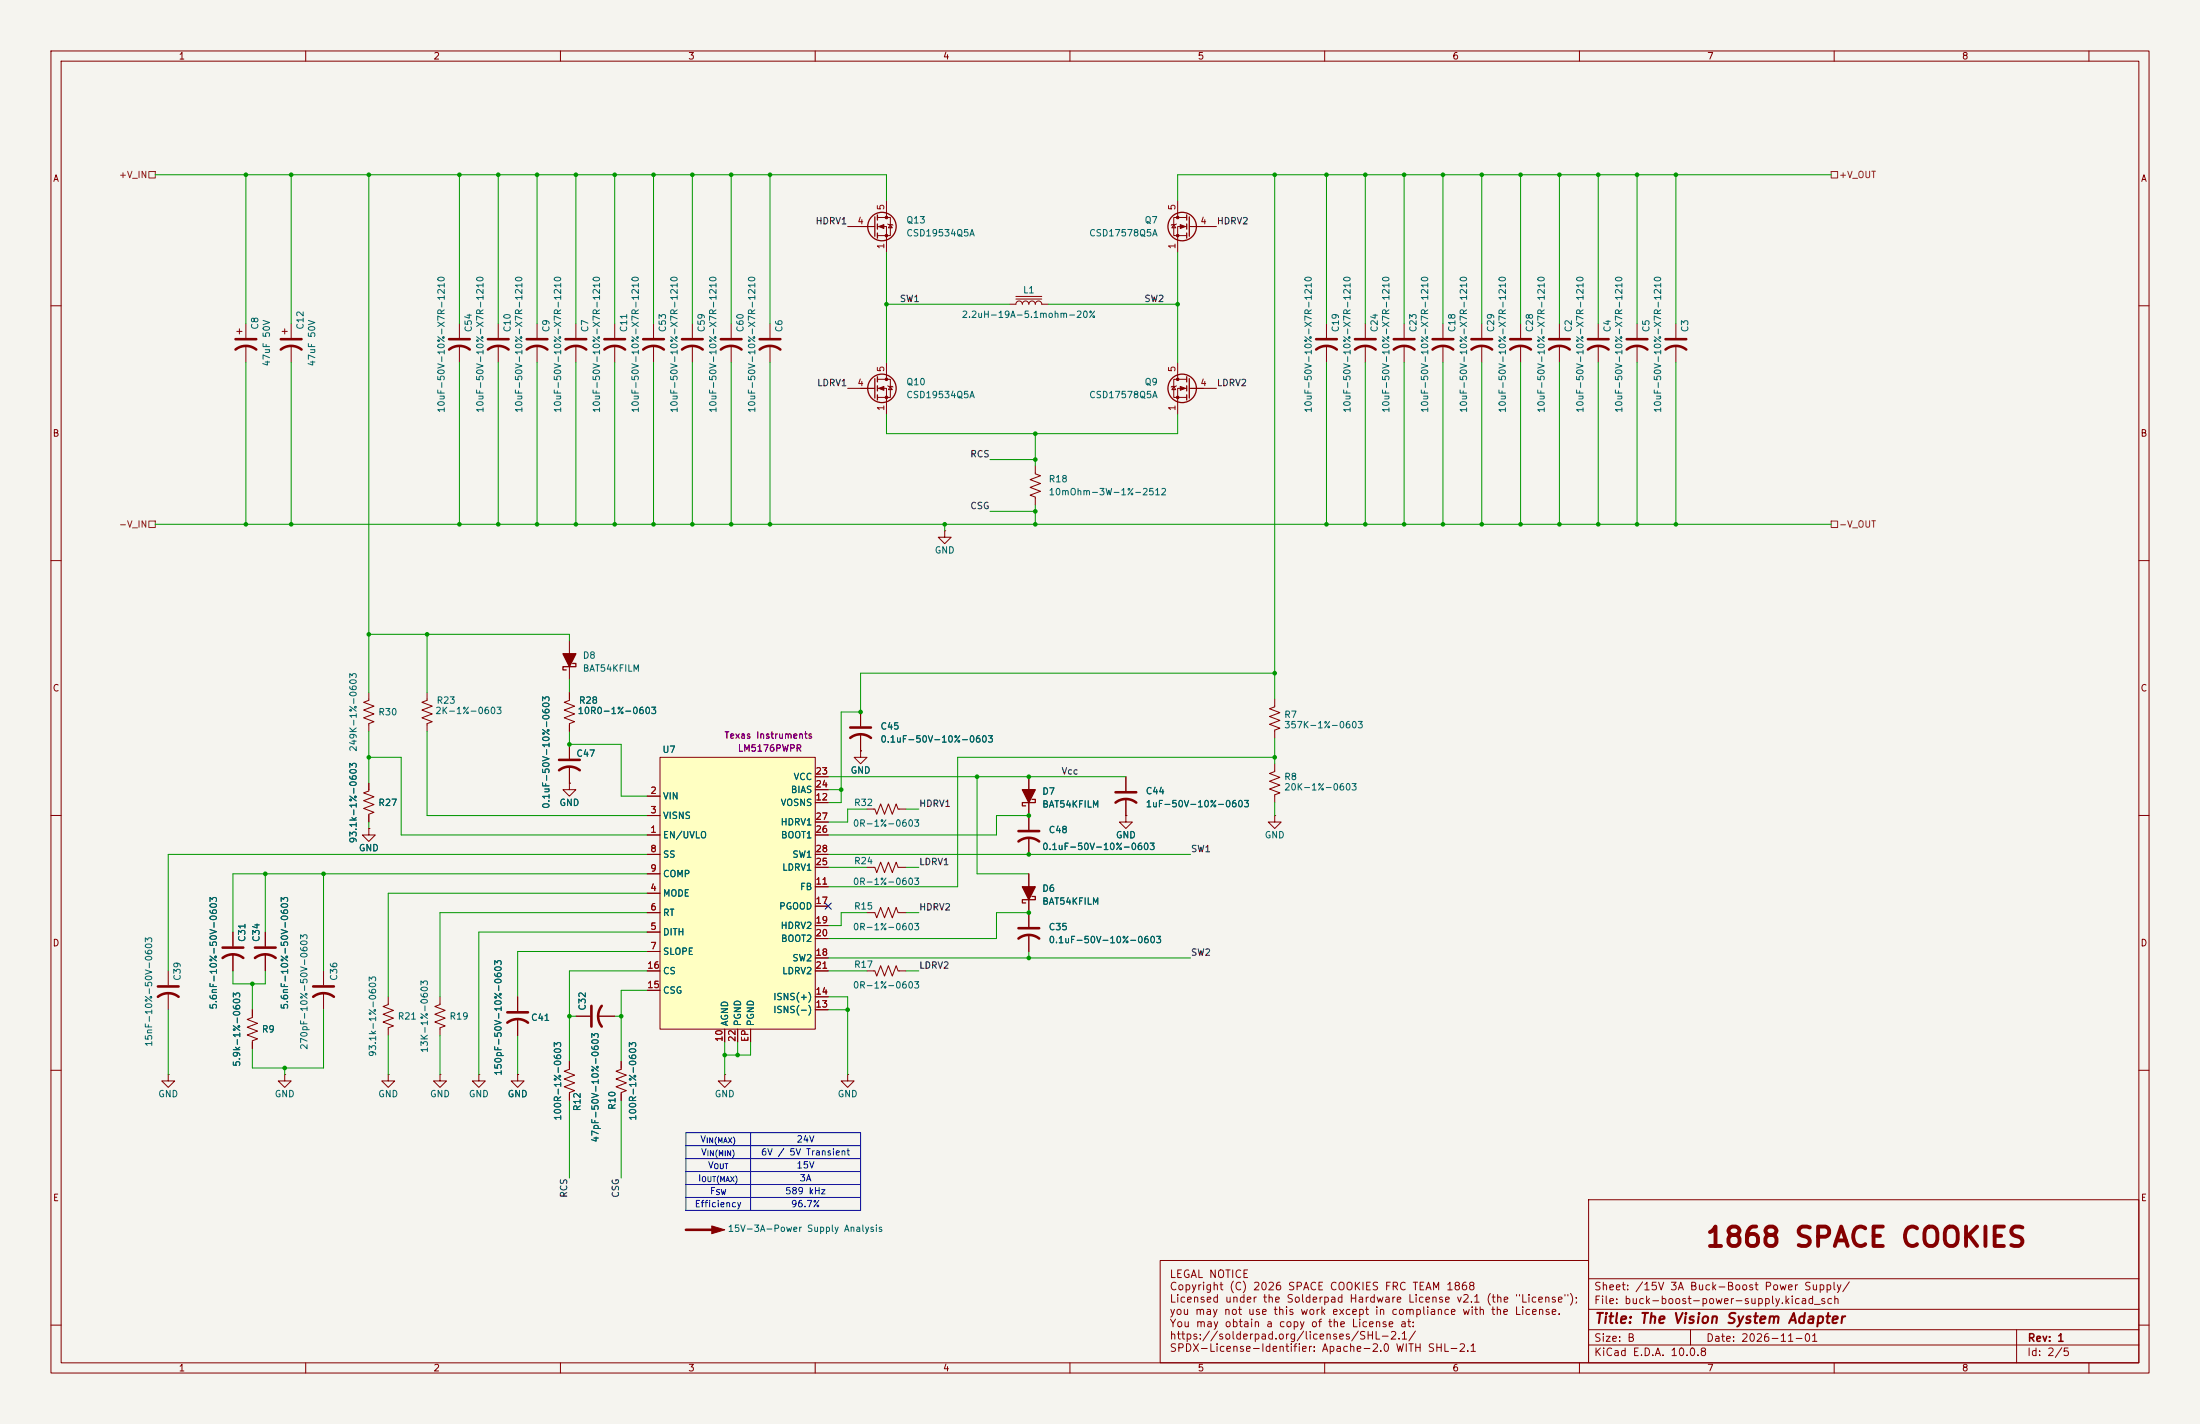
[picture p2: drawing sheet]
<svg xmlns="http://www.w3.org/2000/svg" width="432mm" height="279mm" viewBox="0 0 432 279" stroke-linecap="round" stroke-linejoin="round" font-family="sans-serif">
<path d="M0 0h431.8v279.4h-431.8z" fill="#f5f4ef" stroke="#f5f4ef" stroke-width=".2"/>
<g fill="none" stroke="#840000" stroke-width=".2">
<path d="M10 10h411.8v259.4h-411.8zM12 12h407.8v255.4h-407.8zM60 10v2M110 10v2M160 10v2M210 10v2M260 10v2M310 10v2M360 10v2M410 10v2M10 60h2M46.5 65h1"/>
<path d="M47 64.5v1M48.3 63.5v2.8M48.3 67.8v3.3M55.4 65h1M55.9 64.5v1M57.1 63.5v2.8M57.1 67.8v3.3M90.2 63.5v2.8M90.2 67.8v3.3M97.8 63.5v2.8M97.8 67.8v3.3M105.4 63.5v2.8"/>
<path d="M105.4 67.8v3.3M113 63.5v2.8M113 67.8v3.3M120.6 63.5v2.8M120.6 67.8v3.3M128.3 63.5v2.8M128.3 67.8v3.3M135.9 63.5v2.8M135.9 67.8v3.3M143.5 63.5v2.8M143.5 67.8v3.3M151.1 63.5v2.8"/>
<path d="M151.1 67.8v3.3M268 63.5v2.8M268 67.8v3.3M290.8 63.5v2.8M290.8 67.8v3.3M419.8 60h2M10 110h2M419.8 110h2M72.4 135.9v1.5l-1 .4 2 .8-2 .7 2 .8-2 .7 2 .8-1 .4v1.5M83.8 135.9v1.5l-1 .4 2 .8-2 .7 2 .8-2 .7 2 .8-1 .4v1.5M111.8 125.7v2.6M111.8 130.8v2.6"/>
<path d="M10 160h2M72.4 153.7v1.5l-1 .4 2 .7-2 .8 2 .8-2 .7 2 .8-1 .4v1.5M168.9 147.3v1.3h1.3l-1.3 1.3-1.3-1.3h1.3M168.9 147.3h.1M170.2 158.8h1.5l.4 1 .7-2.1 .8 2.1 .8-2.1 .7 2.1 .8-2.1 .4 1.1h1.5M201.9 152.4v2.5M201.9 157.5v2.5M419.8 160h2M72.4 162.6v1.2h1.3l-1.3 1.3-1.3-1.3h1.3M72.4 162.6h.1M170.2 179.1h1.5l.4 1 .7-2 .8 2 .8-2 .7 2 .8-2 .4 1h1.5M170.2 170.2h1.5l.4 1 .7-2 .8 2 .8-2 .7 2 .8-2 .4 1h1.5"/>
<path d="M201.9 171.5v2.5M201.9 176.5v5.4M221 160v1.3h1.2l-1.2 1.3-1.3-1.3h1.3M221 160h.1M45.7 182.9v2.8M45.7 187.2v3.3M52.1 182.9v2.8M52.1 187.2v3.3M63.5 190.5v2.8M63.5 194.8v3.3M76.2 195.6v1.5l-1 .4 2 .7-2 .8 2 .8-2 .7 2 .8-1 .4v1.5M86.4 195.6v1.5l-1.1 .4 2.1 .7-2.1 .8 2.1 .8-2.1 .7 2.1 .8-1 .4v1.5"/>
<path d="M170.2 190.5h1.5l.4 1 .7-2 .8 2 .8-2 .7 2 .8-2 .4 1h1.5M201.9 183.4v3.3M10 210h2M76.2 210.8v1.3h1.3l-1.3 1.3-1.3-1.3h1.3M76.2 210.8h.1M86.4 210.8v1.3h1.2l-1.2 1.3-1.3-1.3h1.3M86.4 210.8h.1M419.8 210h2M311.8 235.4h108v32h-108zM10 260h2M227.7 247.3h84.1v20.1h-84.1zM311.8 256.9h108"/>
<path d="M311.8 250.9h108M419.8 260h2M60 267.4v2M110 267.4v2M160 267.4v2M210 267.4v2M260 267.4v2M310 267.4v2M311.8 263.9h108M311.8 260.9h108M331.8 260.9v3M360 267.4v2"/>
<path d="M395.8 260.9v6.5M410 267.4v2"/>
</g>
<g fill="none" stroke="#840000" stroke-width=".51">
<path d="M46.2 68.6a3.3 3.3 0 0 1 4.1 0M46.2 66.5h4.1M55.1 68.6a3.3 3.3 0 0 1 4.1 0M55.1 66.5h4.1M88.1 68.6a3.3 3.3 0 0 1 4.1 0M88.1 66.5h4.1M95.8 68.6a3.3 3.3 0 0 1 4 0M95.8 66.5h4M103.4 68.6a3.3 3.3 0 0 1 4 0M103.4 66.5h4M111 68.6a3.3 3.3 0 0 1 4.1 0M111 66.5h4.1"/>
<path d="M118.6 68.6a3.3 3.3 0 0 1 4.1 0M118.6 66.5h4.1M126.2 68.6a3.3 3.3 0 0 1 4.1 0M126.2 66.5h4.1M133.9 68.6a3.3 3.3 0 0 1 4 0M133.9 66.5h4M141.5 68.6a3.3 3.3 0 0 1 4 0M141.5 66.5h4M149.1 68.6a3.3 3.3 0 0 1 4.1 0M149.1 66.5h4.1M265.9 68.6a3.3 3.3 0 0 1 4.1 0M265.9 66.5h4.1"/>
<path d="M288.8 68.6a3.3 3.3 0 0 1 4.1 0M288.8 66.5h4.1M43.7 188a3.3 3.3 0 0 1 4.1 0M43.7 185.9h4.1M50 188a3.3 3.3 0 0 1 4.1 0M50 185.9h4.1M61.5 195.6a3.3 3.3 0 0 1 4 0M61.5 193.5h4M199.9 184.2a3.3 3.3 0 0 1 4.1 0M199.9 182.1h4.1"/>
</g>
<path d="M112.4 130.2h.6v.6h-2.5v.6h.6M202.6 156.8h.6v.7h-2.5v.6h.6M202.6 175.9h.6v.6h-2.5v.7h.6" fill="none" stroke="#840000" stroke-width=".25"/>
<g fill="#840000" stroke="#840000" stroke-width=".25">
<path d="M200.7 174h2.5l-1.3 2.5z"/>
<path d="M200.7 154.9h2.5l-1.3 2.6z"/>
<path d="M110.5 128.3h2.5l-1.2 2.5z"/>
</g>
<path d="M129.5 148.6h30.5v53.3h-30.5z" fill="#ffffc2"/>
<g fill="none" stroke="#840000" stroke-width=".2">
<path d="M174 39.4v3.3M231.1 39.4v3.3M166.4 44.5h5.3M172.2 42.7h2.6v3.5h-2.6M172.2 44.5h1.8v5M174.2 43.9l1.1 .3M174.8 44.1l.3 .6h-.7zM198.1 59.7l1.3-.1a.63 .63 0 0 1 .6-.5 .63 .63 0 0 1 .7 .6v-.1a.63 .63 0 0 1 .6-.5 .63 .63 0 0 1 .6 .6v-.1a.63 .63 0 0 1 .7-.5 .63 .63 0 0 1 .6 .6v-.1a.63 .63 0 0 1 .7-.5 .63 .63 0 0 1 .6 .6h1.2M199.4 58.7h5.1M199.4 58.2h5.1M230.4 44.1l.4 .6h-.8zM230.9 43.9l-1 .3"/>
<path d="M232.9 42.7h-2.5v3.5h2.5M232.9 44.5h-1.8v5M233.4 44.5h5.4M166.4 76.2h5.3M172.2 74.4h2.6v3.6h-2.6M172.2 76.2h1.8v5.1M174 71.1v3.3M174.2 75.7l1.1 .2M174.8 75.8l.3 .7h-.7zM230.4 75.8l.4 .7h-.8zM230.9 75.7l-1 .2M231.1 71.1v3.3"/>
<path d="M232.9 74.4h-2.5v3.6h2.5M232.9 76.2h-1.8v5.1M233.4 76.2h5.4M260.3 63.5v2.8M260.3 67.8v3.3M275.6 63.5v2.8M275.6 67.8v3.3M283.2 63.5v2.8M283.2 67.8v3.3M298.4 63.5v2.8M298.4 67.8v3.3M306.1 63.5v2.8"/>
<path d="M306.1 67.8v3.3M313.7 63.5v2.8M313.7 67.8v3.3M321.3 63.5v2.8M321.3 67.8v3.3M328.9 63.5v2.8M328.9 67.8v3.3M203.2 91.4v1.6l1 .3-2 .8 2 .8-2 .7 2 .8-2 .8 1 .3v1.6M185.4 104.1v1.3h1.3l-1.3 1.3-1.3-1.3h1.3M185.4 104.1h.1M111.8 135.9v1.5l-1.1 .4 2.1 .8-2.1 .7 2.1 .8-2.1 .7 2.1 .8-1 .4v1.5M168.9 139.7v2.8"/>
<path d="M250.2 137.2v1.5l-1 .4 2 .7-2 .8 2 .8-2 .7 2 .8-1 .4v1.5M72.4 153.7v1.2M111.8 153.7v1.2h1.2l-1.2 1.3-1.3-1.3h1.3M111.8 153.7h.1M111.8 146.1v2.7M111.8 150.4v3.3M127 156.2h2.5M129.5 148.6h30.5v53.3h-30.5zM160 157.5h2.6M160 152.4h2.6M160 154.9h2.6M168.9 147.3h.1"/>
<path d="M168.9 144v3.3M201.9 152.4v2.5M201.9 157.5v5.3M221 152.4v2.8M221 156.7v3.3M250.2 149.9v1.5l-1 .4 2 .7-2 .8 2 .8-2 .7 2 .8-1 .4v1.5M72.4 162.6h.1M72.4 160v1.3M127 163.8h2.5M127 160h2.5M127 175.3h2.5M127 179.1h2.5"/>
<path d="M127 167.6h2.5M127 171.5h2.5M160 163.8h2.6M160 167.6h2.6M160 174h2.6M160 177.8h2.6M160 170.2h2.6M160 161.3h2.6M201.9 164.3v3.3M201.9 171.5v2.5M201.9 176.5v5.4M221 160h.1"/>
<path d="M250.2 160v1.3h1.3l-1.3 1.3-1.3-1.3h1.3M250.2 160h.1M33 190.5v2.8M33 194.8v3.3M45.7 182.9v2.8M45.7 187.2v3.3M49.5 198.1v1.5l-1 .4 2 .8-2 .7 2 .8-2 .8 2 .7-1 .4v1.5M52.1 182.9v2.8M52.1 187.2v3.3M101.6 195.6v2.8M101.6 199.9v3.3M113 199.4h2.8"/>
<path d="M117.3 199.4h3.3M127 182.9h2.5M127 186.7h2.5M127 194.3h2.5M127 190.5h2.5M160 198.1h2.6M160 195.6h2.6M160 190.5h2.6M160 188h2.6M160 181.6h2.6M160 184.2h2.6M201.9 183.4v3.3"/>
<path d="M33 210.8v1.3h1.3l-1.3 1.3-1.3-1.3h1.3M33 210.8h.1M55.9 210.8v1.3h1.2l-1.2 1.3-1.3-1.3h1.3M55.9 210.8h.1M94 210.8v1.3h1.2l-1.2 1.3-1.3-1.3h1.3M94 210.8h.1M101.6 210.8v1.3h1.3l-1.3 1.3-1.3-1.3h1.3M101.6 210.8h.1M111.8 208.3v1.5l-1.1 .4 2.1 .7-2.1 .8 2.1 .8-2.1 .7 2.1 .8-1 .4v1.5M121.9 208.3v1.5l-1 .4 2 .7-2 .8 2 .8-2 .7 2 .8-1 .4v1.5M142.2 210.8v1.3h1.3l-1.3 1.3-1.2-1.3h1.2M142.2 210.8h.1"/>
<path d="M142.2 201.9v2.6M144.8 201.9v2.6M147.3 201.9v2.6M166.4 210.8v1.3h1.2l-1.2 1.3-1.3-1.3h1.3M166.4 210.8h.1"/>
</g>
<g fill="none" stroke="#840000" stroke-width=".51">
<path d="M258.3 68.6a3.3 3.3 0 0 1 4.1 0M258.3 66.5h4.1M273.6 68.6a3.3 3.3 0 0 1 4 0M273.6 66.5h4M281.2 68.6a3.3 3.3 0 0 1 4 0M281.2 66.5h4M296.4 68.6a3.3 3.3 0 0 1 4.1 0M296.4 66.5h4.1M304 68.6a3.3 3.3 0 0 1 4.1 0M304 66.5h4.1M311.7 68.6a3.3 3.3 0 0 1 4 0M311.7 66.5h4"/>
<path d="M319.3 68.6a3.3 3.3 0 0 1 4 0M319.3 66.5h4M326.9 68.6a3.3 3.3 0 0 1 4.1 0M326.9 66.5h4.1M109.7 151.1a3.3 3.3 0 0 1 4.1 0M109.7 149.1h4.1M166.9 144.8a3.3 3.3 0 0 1 4 0M166.9 142.7h4M218.9 157.5a3.3 3.3 0 0 1 4.1 0M218.9 155.4h4.1M199.9 165.1a3.3 3.3 0 0 1 4.1 0M199.9 163.1h4.1"/>
<path d="M31 195.6a3.3 3.3 0 0 1 4.1 0M31 193.5h4.1M99.6 198.6h4M116.1 197.4v4M118.1 197.4a3.3 3.3 0 0 0 0 4M99.6 200.7a3.3 3.3 0 0 1 4 0M134.6 241.3h6.4"/>
</g>
<g fill="none" stroke="#840000" stroke-width=".25">
<path d="M171.7 42.5v3.9M172.2 42.2v1M172.2 43.9v1.1M172.2 45.7v1M232.9 42.2v1M232.9 43.9v1.1M232.9 45.7v1M233.4 42.5v3.9M171.7 74.3v3.8M172.2 73.9v1M172.2 75.7v1M172.2 77.5v1"/>
<path d="M232.9 73.9v1M232.9 75.7v1M232.9 77.5v1M233.4 74.3v3.8"/>
<circle cx="173.1" cy="44.4" r="2.79"/>
<circle cx="232" cy="44.4" r="2.79"/>
<circle cx="173.1" cy="76.2" r="2.79"/>
<circle cx="232" cy="76.2" r="2.79"/>
</g>
<g fill="#840000" stroke="#840000" stroke-width=".2">
<path d="M231.6 75.8l1.1 .4-1.1 .4z"/>
<path d="M231.6 44.1l1.1 .4-1.1 .3z"/>
<path d="M139.7 240.5l2.5 .8-2.5 .8z"/>
<path d="M172.5 76.2l1-.4v.8z"/>
<path d="M172.5 44.5l1-.4v.7z"/>
<circle cx="231.1" cy="74.4" r=".25"/>
<circle cx="231.1" cy="78" r=".25"/>
<circle cx="231.1" cy="42.7" r=".25"/>
<circle cx="231.1" cy="46.2" r=".25"/>
<circle cx="174" cy="74.4" r=".25"/>
<circle cx="174" cy="78" r=".25"/>
<circle cx="174" cy="42.7" r=".25"/>
<circle cx="174" cy="46.2" r=".25"/>
</g>
<path d="M29.2 33.7h1.3v1.2h-1.3zM359.4 33.7h1.3v1.2h-1.3zM29.2 102.2h1.3v1.3h-1.3zM359.4 102.2h1.3v1.3h-1.3z" fill="none" stroke="#725600" stroke-width=".2"/>
<path d="M134.6 224.8h34.3M134.6 227.3h34.3M134.6 229.9h34.3M134.6 232.4h34.3M134.6 235h34.3M134.6 222.3h34.3v15.2h-34.3zM147.3 222.3v15.2" fill="none" stroke="#0000c2" stroke-width=".2"/>
<g fill="none" stroke="#009600" stroke-width=".2">
<path d="M30.5 34.3h143.5v5.1M48.3 34.3v29.2M57.1 34.3v29.2M72.4 34.3v101.6M90.2 34.3v29.2M97.8 34.3v29.2M105.4 34.3v29.2M113 34.3v29.2M120.6 34.3v29.2M128.3 34.3v29.2M135.9 34.3v29.2M143.5 34.3v29.2"/>
<path d="M151.1 34.3v29.2M250.2 34.3v102.9M260.3 34.3v29.2M268 34.3v29.2M275.6 34.3v29.2M283.2 34.3v29.2M290.8 34.3v29.2M298.4 34.3v29.2M306.1 34.3v29.2M313.7 34.3v29.2M321.3 34.3v29.2M328.9 34.3v29.2"/>
<path d="M359.4 34.3h-128.3v5.1M174 49.5v21.6M174 59.7h24.1M205.7 59.7h25.4M231.1 49.5v21.6M48.3 71.1v31.8M57.1 71.1v31.8M90.2 71.1v31.8M97.8 71.1v31.8M105.4 71.1v31.8M113 71.1v31.8M120.6 71.1v31.8"/>
<path d="M128.3 71.1v31.8M135.9 71.1v31.8M143.5 71.1v31.8M151.1 71.1v31.8M260.3 71.1v31.8M268 71.1v31.8M275.6 71.1v31.8M283.2 71.1v31.8M290.8 71.1v31.8M298.4 71.1v31.8M306.1 71.1v31.8M313.7 71.1v31.8"/>
<path d="M321.3 71.1v31.8M328.9 71.1v31.8M174 81.3v3.8h57.1v-3.8M194.3 90.2h8.9M203.2 85.1v6.3M203.2 99.1v3.8M30.5 102.9h328.9M185.4 102.9v1.2M194.3 100.3h8.9M72.4 124.5h39.4v1.2M83.8 124.5v11.4M111.8 133.4v2.5"/>
<path d="M250.2 132.1h-81.3v7.6h-3.8v17.8h-2.5M72.4 143.5v10.2M72.4 148.6h6.3v15.2h48.3M83.8 143.5v16.5h43.2M111.8 143.5v2.6h10.1v10.1h5.1M162.6 152.4h58.4M162.6 154.9h2.5M170.2 158.8h-3.8v2.5h-3.8M177.8 158.8h2.5M191.8 152.4v19.1h10.1M250.2 148.6h-62.2v25.4h-25.4M250.2 144.8v5.1"/>
<path d="M250.2 157.5v2.5M52.1 171.5v11.4M63.5 171.5v19M72.4 161.3v1.3M127 175.3h-50.8v20.3M127 179.1h-40.6v16.5M127 171.5h-81.3v11.4M127 167.6h-94v22.9M162.6 167.6h71.1M162.6 170.2h7.6M170.2 179.1h-5.1v2.5h-2.5M177.8 179.1h2.5"/>
<path d="M177.8 170.2h2.5M201.9 179.1h-6.3v5.1h-33M201.9 160h-6.3v3.8h-33M33 198.1v12.7M45.7 190.5v2.5h6.4v-2.5M49.5 193v5.1M63.5 198.1v11.5h-14v-3.9M111.8 199.4h1.2M120.6 199.4h1.3M127 190.5h-15.2v17.8M127 194.3h-5.1v14M127 186.7h-25.4v8.9"/>
<path d="M127 182.9h-33v27.9M162.6 190.5h7.6M162.6 195.6h3.8v15.2M162.6 198.1h3.8M162.6 188h71.1M177.8 190.5h2.5M201.9 186.7v1.3M55.9 209.6v1.2M76.2 203.2v7.6M86.4 203.2v7.6M101.6 203.2v7.6M111.8 215.9v15.2"/>
<path d="M121.9 215.9v15.2M142.2 204.5v6.3M144.8 204.5v2.5M147.3 204.5v2.5h-5.1"/>
</g>
<path d="M162 177.2l1.2 1.2M163.2 177.2l-1.2 1.2" fill="none" stroke="#000084" stroke-width=".2"/>
<g fill="#009600">
<circle cx="203.2" cy="100.3" r=".46"/>
<circle cx="203.2" cy="85.1" r=".46"/>
<circle cx="231.1" cy="59.7" r=".46"/>
<circle cx="185.4" cy="102.9" r=".46"/>
<circle cx="174" cy="59.7" r=".46"/>
<circle cx="203.2" cy="90.2" r=".46"/>
<circle cx="298.4" cy="102.9" r=".46"/>
<circle cx="306.1" cy="102.9" r=".46"/>
<circle cx="321.3" cy="102.9" r=".46"/>
<circle cx="313.7" cy="102.9" r=".46"/>
<circle cx="321.3" cy="34.3" r=".46"/>
<circle cx="313.7" cy="34.3" r=".46"/>
<circle cx="328.9" cy="102.9" r=".46"/>
<circle cx="328.9" cy="34.3" r=".46"/>
<circle cx="201.9" cy="179.1" r=".46"/>
<circle cx="201.9" cy="160" r=".46"/>
<circle cx="201.9" cy="167.6" r=".46"/>
<circle cx="201.9" cy="188" r=".46"/>
<circle cx="250.2" cy="132.1" r=".46"/>
<circle cx="268" cy="102.9" r=".46"/>
<circle cx="275.6" cy="102.9" r=".46"/>
<circle cx="260.3" cy="102.9" r=".46"/>
<circle cx="283.2" cy="102.9" r=".46"/>
<circle cx="290.8" cy="102.9" r=".46"/>
<circle cx="290.8" cy="34.3" r=".46"/>
<circle cx="306.1" cy="34.3" r=".46"/>
<circle cx="298.4" cy="34.3" r=".46"/>
<circle cx="275.6" cy="34.3" r=".46"/>
<circle cx="268" cy="34.3" r=".46"/>
<circle cx="283.2" cy="34.3" r=".46"/>
<circle cx="260.3" cy="34.3" r=".46"/>
<circle cx="250.2" cy="34.3" r=".46"/>
<circle cx="203.2" cy="102.9" r=".46"/>
<circle cx="201.9" cy="152.4" r=".46"/>
<circle cx="191.8" cy="152.4" r=".46"/>
<circle cx="250.2" cy="148.6" r=".46"/>
<circle cx="113" cy="34.3" r=".46"/>
<circle cx="120.6" cy="34.3" r=".46"/>
<circle cx="105.4" cy="34.3" r=".46"/>
<circle cx="97.8" cy="34.3" r=".46"/>
<circle cx="90.2" cy="102.9" r=".46"/>
<circle cx="57.1" cy="34.3" r=".46"/>
<circle cx="48.3" cy="34.3" r=".46"/>
<circle cx="105.4" cy="102.9" r=".46"/>
<circle cx="97.8" cy="102.9" r=".46"/>
<circle cx="90.2" cy="34.3" r=".46"/>
<circle cx="72.4" cy="34.3" r=".46"/>
<circle cx="57.1" cy="102.9" r=".46"/>
<circle cx="48.3" cy="102.9" r=".46"/>
<circle cx="72.4" cy="124.5" r=".46"/>
<circle cx="83.8" cy="124.5" r=".46"/>
<circle cx="52.1" cy="171.5" r=".46"/>
<circle cx="63.5" cy="171.5" r=".46"/>
<circle cx="72.4" cy="148.6" r=".46"/>
<circle cx="168.9" cy="139.7" r=".46"/>
<circle cx="165.1" cy="154.9" r=".46"/>
<circle cx="121.9" cy="199.4" r=".46"/>
<circle cx="111.8" cy="199.4" r=".46"/>
<circle cx="144.8" cy="207" r=".46"/>
<circle cx="142.2" cy="207" r=".46"/>
<circle cx="111.8" cy="146.1" r=".46"/>
<circle cx="113" cy="102.9" r=".46"/>
<circle cx="120.6" cy="102.9" r=".46"/>
<circle cx="143.5" cy="102.9" r=".46"/>
<circle cx="135.9" cy="102.9" r=".46"/>
<circle cx="151.1" cy="102.9" r=".46"/>
<circle cx="128.3" cy="102.9" r=".46"/>
<circle cx="128.3" cy="34.3" r=".46"/>
<circle cx="135.9" cy="34.3" r=".46"/>
<circle cx="151.1" cy="34.3" r=".46"/>
<circle cx="143.5" cy="34.3" r=".46"/>
<circle cx="49.5" cy="193" r=".46"/>
<circle cx="55.9" cy="209.6" r=".46"/>
<circle cx="166.4" cy="198.1" r=".46"/>
</g>
<text font-size="3.8" fill="#840000" x="334.5" y="245.6">1868 SPACE COOKIES</text>
<text font-size="2" fill="#840000" x="312.8" y="260.2">Title: The Vision System Adapter</text>
<g font-size="1.5" fill="#840000">
<text x="229.4" y="251.1">LEGAL NOTICE</text>
<text x="229.4" y="253.5">Copyright (C) 2026 SPACE COOKIES FRC TEAM 1868</text>
<text x="229.4" y="256">Licensed under the Solderpad Hardware License v2.1 (the &quot;License&quot;);</text>
<text x="312.8" y="256.2">File: buck-boost-power-supply.kicad_sch</text>
<text x="312.8" y="253.5">Sheet: /15V 3A Buck-Boost Power Supply/</text>
<text x="229.4" y="258.4">you may not use this work except in compliance with the License.</text>
<text x="229.4" y="260.8">You may obtain a copy of the License at:</text>
<text x="229.4" y="263.2">https://solderpad.org/licenses/SHL-2.1/</text>
<text x="312.8" y="263.6">Size: B</text>
<text x="334.8" y="263.6">Date: 2026-11-01</text>
<text x="397.8" y="263.6">Rev: 1</text>
<text x="229.4" y="265.6">SPDX-License-Identifier: Apache-2.0 WITH SHL-2.1</text>
<text x="312.8" y="266.4">KiCad E.D.A. 10.0.8</text>
<text x="397.8" y="266.4">Id: 2/5</text>
</g>
<g font-size="1.3" fill="#840000">
<text x="35" y="12">1</text>
<text x="85" y="12">2</text>
<text x="135" y="12">3</text>
<text x="185" y="12">4</text>
<text x="235" y="12">5</text>
<text x="285" y="12">6</text>
<text x="335" y="12">7</text>
<text x="385" y="12">8</text>
<text x="10.3" y="36">A</text>
<text x="420.1" y="36">A</text>
<text x="10.2" y="86">B</text>
<text x="420" y="86">B</text>
<text x="10.2" y="136">C</text>
<text x="420" y="136">C</text>
<text x="10.2" y="186">D</text>
<text x="420" y="186">D</text>
<text x="10.3" y="236">E</text>
<text x="420.1" y="236">E</text>
<text x="35" y="269.4">1</text>
<text x="85" y="269.4">2</text>
<text x="135" y="269.4">3</text>
<text x="185" y="269.4">4</text>
<text x="235" y="269.4">5</text>
<text x="285" y="269.4">6</text>
<text x="335" y="269.4">7</text>
<text x="385" y="269.4">8</text>
</g>
<g font-size="1.3" fill="#725600">
<text x="23.2" y="35.3">+V_IN</text>
<text x="360.8" y="35.3">+V_OUT</text>
<text x="23.2" y="103.8">-V_IN</text>
<text x="360.8" y="103.8">-V_OUT</text>
</g>
<g font-size="1.3" fill="#a90000">
<text x="173.9" y="41.4" transform="rotate(-90 173.9 41.4)">5</text>
<text x="231" y="41.4" transform="rotate(-90 231 41.4)">5</text>
<text x="168.2" y="44.3">4</text>
<text x="235.5" y="44.3">4</text>
<text x="173.9" y="49" transform="rotate(-90 173.9 49)">1</text>
<text x="231" y="49" transform="rotate(-90 231 49)">1</text>
<text x="168.2" y="76.1">4</text>
<text x="173.9" y="73.1" transform="rotate(-90 173.9 73.1)">5</text>
<text x="231" y="73.1" transform="rotate(-90 231 73.1)">5</text>
<text x="235.5" y="76.1">4</text>
<text x="173.9" y="80.7" transform="rotate(-90 173.9 80.7)">1</text>
<text x="231" y="80.7" transform="rotate(-90 231 80.7)">1</text>
<text x="160" y="152.3">23</text>
<text x="160" y="154.8">24</text>
<text x="127.5" y="156.1">2</text>
<text x="127.5" y="159.9">3</text>
<text x="160" y="157.3">12</text>
<text x="160" y="161.2">27</text>
<text x="127.5" y="163.7">1</text>
<text x="127.5" y="167.5">8</text>
<text x="160" y="163.7">26</text>
<text x="160" y="167.5">28</text>
<text x="127.5" y="171.3">9</text>
<text x="160" y="173.9">11</text>
<text x="160" y="170">25</text>
<text x="127.5" y="175.1">4</text>
<text x="127.5" y="178.9">6</text>
<text x="160" y="177.7">17</text>
<text x="127.5" y="182.7">5</text>
<text x="160" y="181.5">19</text>
<text x="160" y="184">20</text>
<text x="126.9" y="190.4">16</text>
<text x="127.5" y="186.6">7</text>
<text x="160" y="187.8">18</text>
<text x="160" y="190.4">21</text>
<text x="126.9" y="194.2">15</text>
<text x="160" y="198">13</text>
<text x="160" y="195.4">14</text>
<text x="142.1" y="204.5" transform="rotate(-90 142.1 204.5)">10</text>
<text x="144.6" y="204.5" transform="rotate(-90 144.6 204.5)">22</text>
<text x="147.2" y="204.5" transform="rotate(-90 147.2 204.5)">EP</text>
</g>
<g font-size="1.3" fill="#0f0f0f">
<text x="160" y="44.3">HDRV1</text>
<text x="238.7" y="44.3">HDRV2</text>
<text x="176.5" y="59.6">SW1</text>
<text x="224.5" y="59.6">SW2</text>
<text x="160.3" y="76.1">LDRV1</text>
<text x="238.7" y="76.1">LDRV2</text>
<text x="190.3" y="90">RCS</text>
<text x="190.3" y="100.2">CSG</text>
<text x="208.3" y="152.3">Vcc</text>
<text x="180.3" y="158.6">HDRV1</text>
<text x="233.7" y="167.5">SW1</text>
<text x="180.3" y="170.1">LDRV1</text>
<text x="180.3" y="178.9">HDRV2</text>
<text x="180.3" y="190.4">LDRV2</text>
<text x="233.7" y="187.8">SW2</text>
<text x="111.6" y="235.1" transform="rotate(-90 111.6 235.1)">RCS</text>
<text x="121.8" y="235.1" transform="rotate(-90 121.8 235.1)">CSG</text>
</g>
<g font-size="1.3" fill="#006464">
<text x="177.8" y="44.1">Q13</text>
<text x="177.8" y="46.7">CSD19534Q5A</text>
<text x="213.7" y="46.7">CSD17578Q5A</text>
<text x="224.6" y="44.1">Q7</text>
<text x="200.7" y="57.9">L1</text>
<text x="51" y="64.8" transform="rotate(-90 51 64.8)">C8</text>
<text x="59.9" y="64.8" transform="rotate(-90 59.9 64.8)">C12</text>
<text x="92.9" y="65.3" transform="rotate(-90 92.9 65.3)">C54</text>
<text x="100.5" y="65.3" transform="rotate(-90 100.5 65.3)">C10</text>
<text x="108.2" y="65.3" transform="rotate(-90 108.2 65.3)">C9</text>
<text x="115.8" y="65.3" transform="rotate(-90 115.8 65.3)">C7</text>
<text x="123.4" y="65.3" transform="rotate(-90 123.4 65.3)">C11</text>
<text x="131" y="65.3" transform="rotate(-90 131 65.3)">C53</text>
<text x="138.6" y="65.3" transform="rotate(-90 138.6 65.3)">C59</text>
<text x="146.3" y="65.3" transform="rotate(-90 146.3 65.3)">C60</text>
<text x="153.9" y="65.3" transform="rotate(-90 153.9 65.3)">C6</text>
<text x="188.6" y="62.7">2.2uH-19A-5.1mohm-20%</text>
<text x="263.1" y="65.3" transform="rotate(-90 263.1 65.3)">C19</text>
<text x="270.7" y="65.3" transform="rotate(-90 270.7 65.3)">C24</text>
<text x="278.3" y="65.3" transform="rotate(-90 278.3 65.3)">C23</text>
<text x="286" y="65.3" transform="rotate(-90 286 65.3)">C18</text>
<text x="293.6" y="65.3" transform="rotate(-90 293.6 65.3)">C29</text>
<text x="301.2" y="65.3" transform="rotate(-90 301.2 65.3)">C28</text>
<text x="308.8" y="65.3" transform="rotate(-90 308.8 65.3)">C2</text>
<text x="316.4" y="65.3" transform="rotate(-90 316.4 65.3)">C4</text>
<text x="324.1" y="65.3" transform="rotate(-90 324.1 65.3)">C5</text>
<text x="331.7" y="65.3" transform="rotate(-90 331.7 65.3)">C3</text>
<text x="53.3" y="72" transform="rotate(-90 53.3 72)">47uF 50V</text>
<text x="62.2" y="72" transform="rotate(-90 62.2 72)">47uF 50V</text>
<text x="177.8" y="75.9">Q10</text>
<text x="224.6" y="75.9">Q9</text>
<text x="87.6" y="81.1" transform="rotate(-90 87.6 81.1)">10uF-50V-10%-X7R-1210</text>
<text x="95.2" y="81.1" transform="rotate(-90 95.2 81.1)">10uF-50V-10%-X7R-1210</text>
<text x="102.8" y="81.1" transform="rotate(-90 102.8 81.1)">10uF-50V-10%-X7R-1210</text>
<text x="110.4" y="81.1" transform="rotate(-90 110.4 81.1)">10uF-50V-10%-X7R-1210</text>
<text x="118.1" y="81.1" transform="rotate(-90 118.1 81.1)">10uF-50V-10%-X7R-1210</text>
<text x="125.7" y="81.1" transform="rotate(-90 125.7 81.1)">10uF-50V-10%-X7R-1210</text>
<text x="133.3" y="81.1" transform="rotate(-90 133.3 81.1)">10uF-50V-10%-X7R-1210</text>
<text x="140.9" y="81.1" transform="rotate(-90 140.9 81.1)">10uF-50V-10%-X7R-1210</text>
<text x="148.5" y="81.1" transform="rotate(-90 148.5 81.1)">10uF-50V-10%-X7R-1210</text>
<text x="177.8" y="78.4">CSD19534Q5A</text>
<text x="213.7" y="78.4">CSD17578Q5A</text>
<text x="257.8" y="81.1" transform="rotate(-90 257.8 81.1)">10uF-50V-10%-X7R-1210</text>
<text x="265.4" y="81.1" transform="rotate(-90 265.4 81.1)">10uF-50V-10%-X7R-1210</text>
<text x="273" y="81.1" transform="rotate(-90 273 81.1)">10uF-50V-10%-X7R-1210</text>
<text x="280.6" y="81.1" transform="rotate(-90 280.6 81.1)">10uF-50V-10%-X7R-1210</text>
<text x="288.2" y="81.1" transform="rotate(-90 288.2 81.1)">10uF-50V-10%-X7R-1210</text>
<text x="295.9" y="81.1" transform="rotate(-90 295.9 81.1)">10uF-50V-10%-X7R-1210</text>
<text x="303.5" y="81.1" transform="rotate(-90 303.5 81.1)">10uF-50V-10%-X7R-1210</text>
<text x="311.1" y="81.1" transform="rotate(-90 311.1 81.1)">10uF-50V-10%-X7R-1210</text>
<text x="318.7" y="81.1" transform="rotate(-90 318.7 81.1)">10uF-50V-10%-X7R-1210</text>
<text x="326.3" y="81.1" transform="rotate(-90 326.3 81.1)">10uF-50V-10%-X7R-1210</text>
<text x="205.7" y="94.9">R18</text>
<text x="205.7" y="97.5">10mOhm-3W-1%-2512</text>
<text x="183.4" y="108.9">GND</text>
<text x="114.3" y="129.6">D8</text>
<text x="114.3" y="132.1">BAT54KFILM</text>
<text x="74.2" y="140.7">R30</text>
<text x="85.3" y="140.4">2K-1%-0603</text>
<text x="85.6" y="138.4">R23</text>
<text x="113.3" y="140.4">10R0-1%-0603</text>
<text x="113.5" y="138.4">R28</text>
<text x="172.7" y="143.5">C45</text>
<text x="252" y="141.2">R7</text>
<text x="252" y="143.2">357K-1%-0603</text>
<text x="70.3" y="147.6" transform="rotate(-90 70.3 147.6)">249K-1%-0603</text>
<text x="113" y="148.8">C47</text>
<text x="129.9" y="148">U7</text>
<text x="172.7" y="146">0.1uF-50V-10%-0603</text>
<text x="155.1" y="155.9">BIAS</text>
<text x="155.7" y="153.4">VCC</text>
<text x="166.8" y="152.1">GND</text>
<text x="252" y="153.4">R8</text>
<text x="252" y="155.4">20K-1%-0603</text>
<text x="74.2" y="158.4">R27</text>
<text x="108.2" y="158.8" transform="rotate(-90 108.2 158.8)">0.1uF-50V-10%-0603</text>
<text x="109.7" y="158.4">GND</text>
<text x="130" y="157.2">VIN</text>
<text x="130" y="161">VISNS</text>
<text x="153.1" y="158.4">VOSNS</text>
<text x="167.5" y="158.4">R32</text>
<text x="204.5" y="156.2">D7</text>
<text x="204.5" y="158.8">BAT54KFILM</text>
<text x="224.8" y="156.2">C44</text>
<text x="224.8" y="158.7">1uF-50V-10%-0603</text>
<text x="70.3" y="165.6" transform="rotate(-90 70.3 165.6)">93.1k-1%-0603</text>
<text x="70.3" y="167.3">GND</text>
<text x="130" y="164.8">EN/UVLO</text>
<text x="153.1" y="162.3">HDRV1</text>
<text x="153.2" y="164.8">BOOT1</text>
<text x="167.3" y="162.5">0R-1%-0603</text>
<text x="204.5" y="167.1">0.1uF-50V-10%-0603</text>
<text x="205.7" y="163.8">C48</text>
<text x="218.9" y="164.8">GND</text>
<text x="248.1" y="164.8">GND</text>
<text x="130" y="168.6">SS</text>
<text x="130" y="172.4">COMP</text>
<text x="153.4" y="171.1">LDRV1</text>
<text x="155.4" y="168.6">SW1</text>
<text x="167.3" y="173.9">0R-1%-0603</text>
<text x="167.5" y="169.9">R24</text>
<text x="130" y="176.2">MODE</text>
<text x="152.8" y="178.8">PGOOD</text>
<text x="156.9" y="175">FB</text>
<text x="167.5" y="178.8">R15</text>
<text x="204.5" y="175.3">D6</text>
<text x="204.5" y="177.8">BAT54KFILM</text>
<text x="48.5" y="184.9" transform="rotate(-90 48.5 184.9)">C31</text>
<text x="51.3" y="184.9" transform="rotate(-90 51.3 184.9)">C34</text>
<text x="130" y="183.8">DITH</text>
<text x="130" y="180">RT</text>
<text x="153.1" y="182.6">HDRV2</text>
<text x="153.2" y="185.1">BOOT2</text>
<text x="167.3" y="182.8">0R-1%-0603</text>
<text x="205.7" y="182.8">C35</text>
<text x="205.7" y="185.4">0.1uF-50V-10%-0603</text>
<text x="130" y="187.7">SLOPE</text>
<text x="130" y="191.5">CS</text>
<text x="153.4" y="191.5">LDRV2</text>
<text x="155.4" y="188.9">SW2</text>
<text x="167.5" y="190.2">R17</text>
<text x="35.8" y="192.5" transform="rotate(-90 35.8 192.5)">C39</text>
<text x="66.5" y="192.5" transform="rotate(-90 66.5 192.5)">C36</text>
<text x="130" y="195.3">CSG</text>
<text x="151.7" y="196.5">ISNS(+)</text>
<text x="167.3" y="194.3">0R-1%-0603</text>
<text x="42.9" y="198.2" transform="rotate(-90 42.9 198.2)">5.6nF-10%-50V-0603</text>
<text x="51.3" y="202.9">R9</text>
<text x="56.8" y="198.2" transform="rotate(-90 56.8 198.2)">5.6nF-10%-50V-0603</text>
<text x="78" y="200.4">R21</text>
<text x="88.1" y="200.4">R19</text>
<text x="104.1" y="200.6">C41</text>
<text x="115.3" y="198.4" transform="rotate(-90 115.3 198.4)">C32</text>
<text x="143.2" y="201.4" transform="rotate(-90 143.2 201.4)">AGND</text>
<text x="145.7" y="201.4" transform="rotate(-90 145.7 201.4)">PGND</text>
<text x="148.3" y="201.4" transform="rotate(-90 148.3 201.4)">PGND</text>
<text x="151.7" y="199.1">ISNS(-)</text>
<text x="30.2" y="205.5" transform="rotate(-90 30.2 205.5)">15nF-10%-50V-0603</text>
<text x="47.4" y="209.4" transform="rotate(-90 47.4 209.4)">5.9k-1%-0603</text>
<text x="60.7" y="206.1" transform="rotate(-90 60.7 206.1)">270pF-10%-50V-0603</text>
<text x="74.1" y="207.5" transform="rotate(-90 74.1 207.5)">93.1k-1%-0603</text>
<text x="84.3" y="206.7" transform="rotate(-90 84.3 206.7)">13K-1%-0603</text>
<text x="31" y="215.6">GND</text>
<text x="53.8" y="215.6">GND</text>
<text x="74.1" y="215.6">GND</text>
<text x="84.3" y="215.6">GND</text>
<text x="91.9" y="215.6">GND</text>
<text x="98.8" y="211.2" transform="rotate(-90 98.8 211.2)">150pF-50V-10%-0603</text>
<text x="99.5" y="215.6">GND</text>
<text x="140.2" y="215.6">GND</text>
<text x="164.3" y="215.6">GND</text>
<text x="110.4" y="220" transform="rotate(-90 110.4 220)">100R-1%-0603</text>
<text x="114.2" y="218.1" transform="rotate(-90 114.2 218.1)">R12</text>
<text x="121.1" y="217.9" transform="rotate(-90 121.1 217.9)">R10</text>
<text x="125.2" y="220" transform="rotate(-90 125.2 220)">100R-1%-0603</text>
<text x="117.8" y="224.3" transform="rotate(-90 117.8 224.3)">47pF-50V-10%-0603</text>
<text x="142.7" y="242">15V-3A-Power Supply Analysis</text>
</g>
<g font-size="1.3" fill="#840084">
<text x="142.1" y="145.2">Texas Instruments</text>
<text x="144.7" y="147.8">LM5176PWPR</text>
</g>
<g font-size="1.3" fill="#0000c2">
<text x="137.3" y="224.5">V</text>
<text x="137.5" y="227">V</text>
<text x="149.2" y="227">6V / 5V Transient</text>
<text x="156.2" y="224.5">24V</text>
<text x="136.9" y="232.1">I</text>
<text x="138.8" y="229.6">V</text>
<text x="156.2" y="229.6">15V</text>
<text x="156.8" y="232.1">3A</text>
<text x="136.2" y="237.2">Efficiency</text>
<text x="139.2" y="234.6">F</text>
<text x="154" y="234.6">589 kHz</text>
<text x="155.1" y="237.2">96.7%</text>
</g>
<g font-size="1" fill="#0000c2">
<text x="138.5" y="224.5">IN(MAX)</text>
<text x="138.6" y="227.1">IN(MIN)</text>
<text x="137.5" y="232.2">OUT(MAX)</text>
<text x="140" y="229.6">OUT</text>
<text x="140.3" y="234.7">SW</text>
</g>
</svg>
